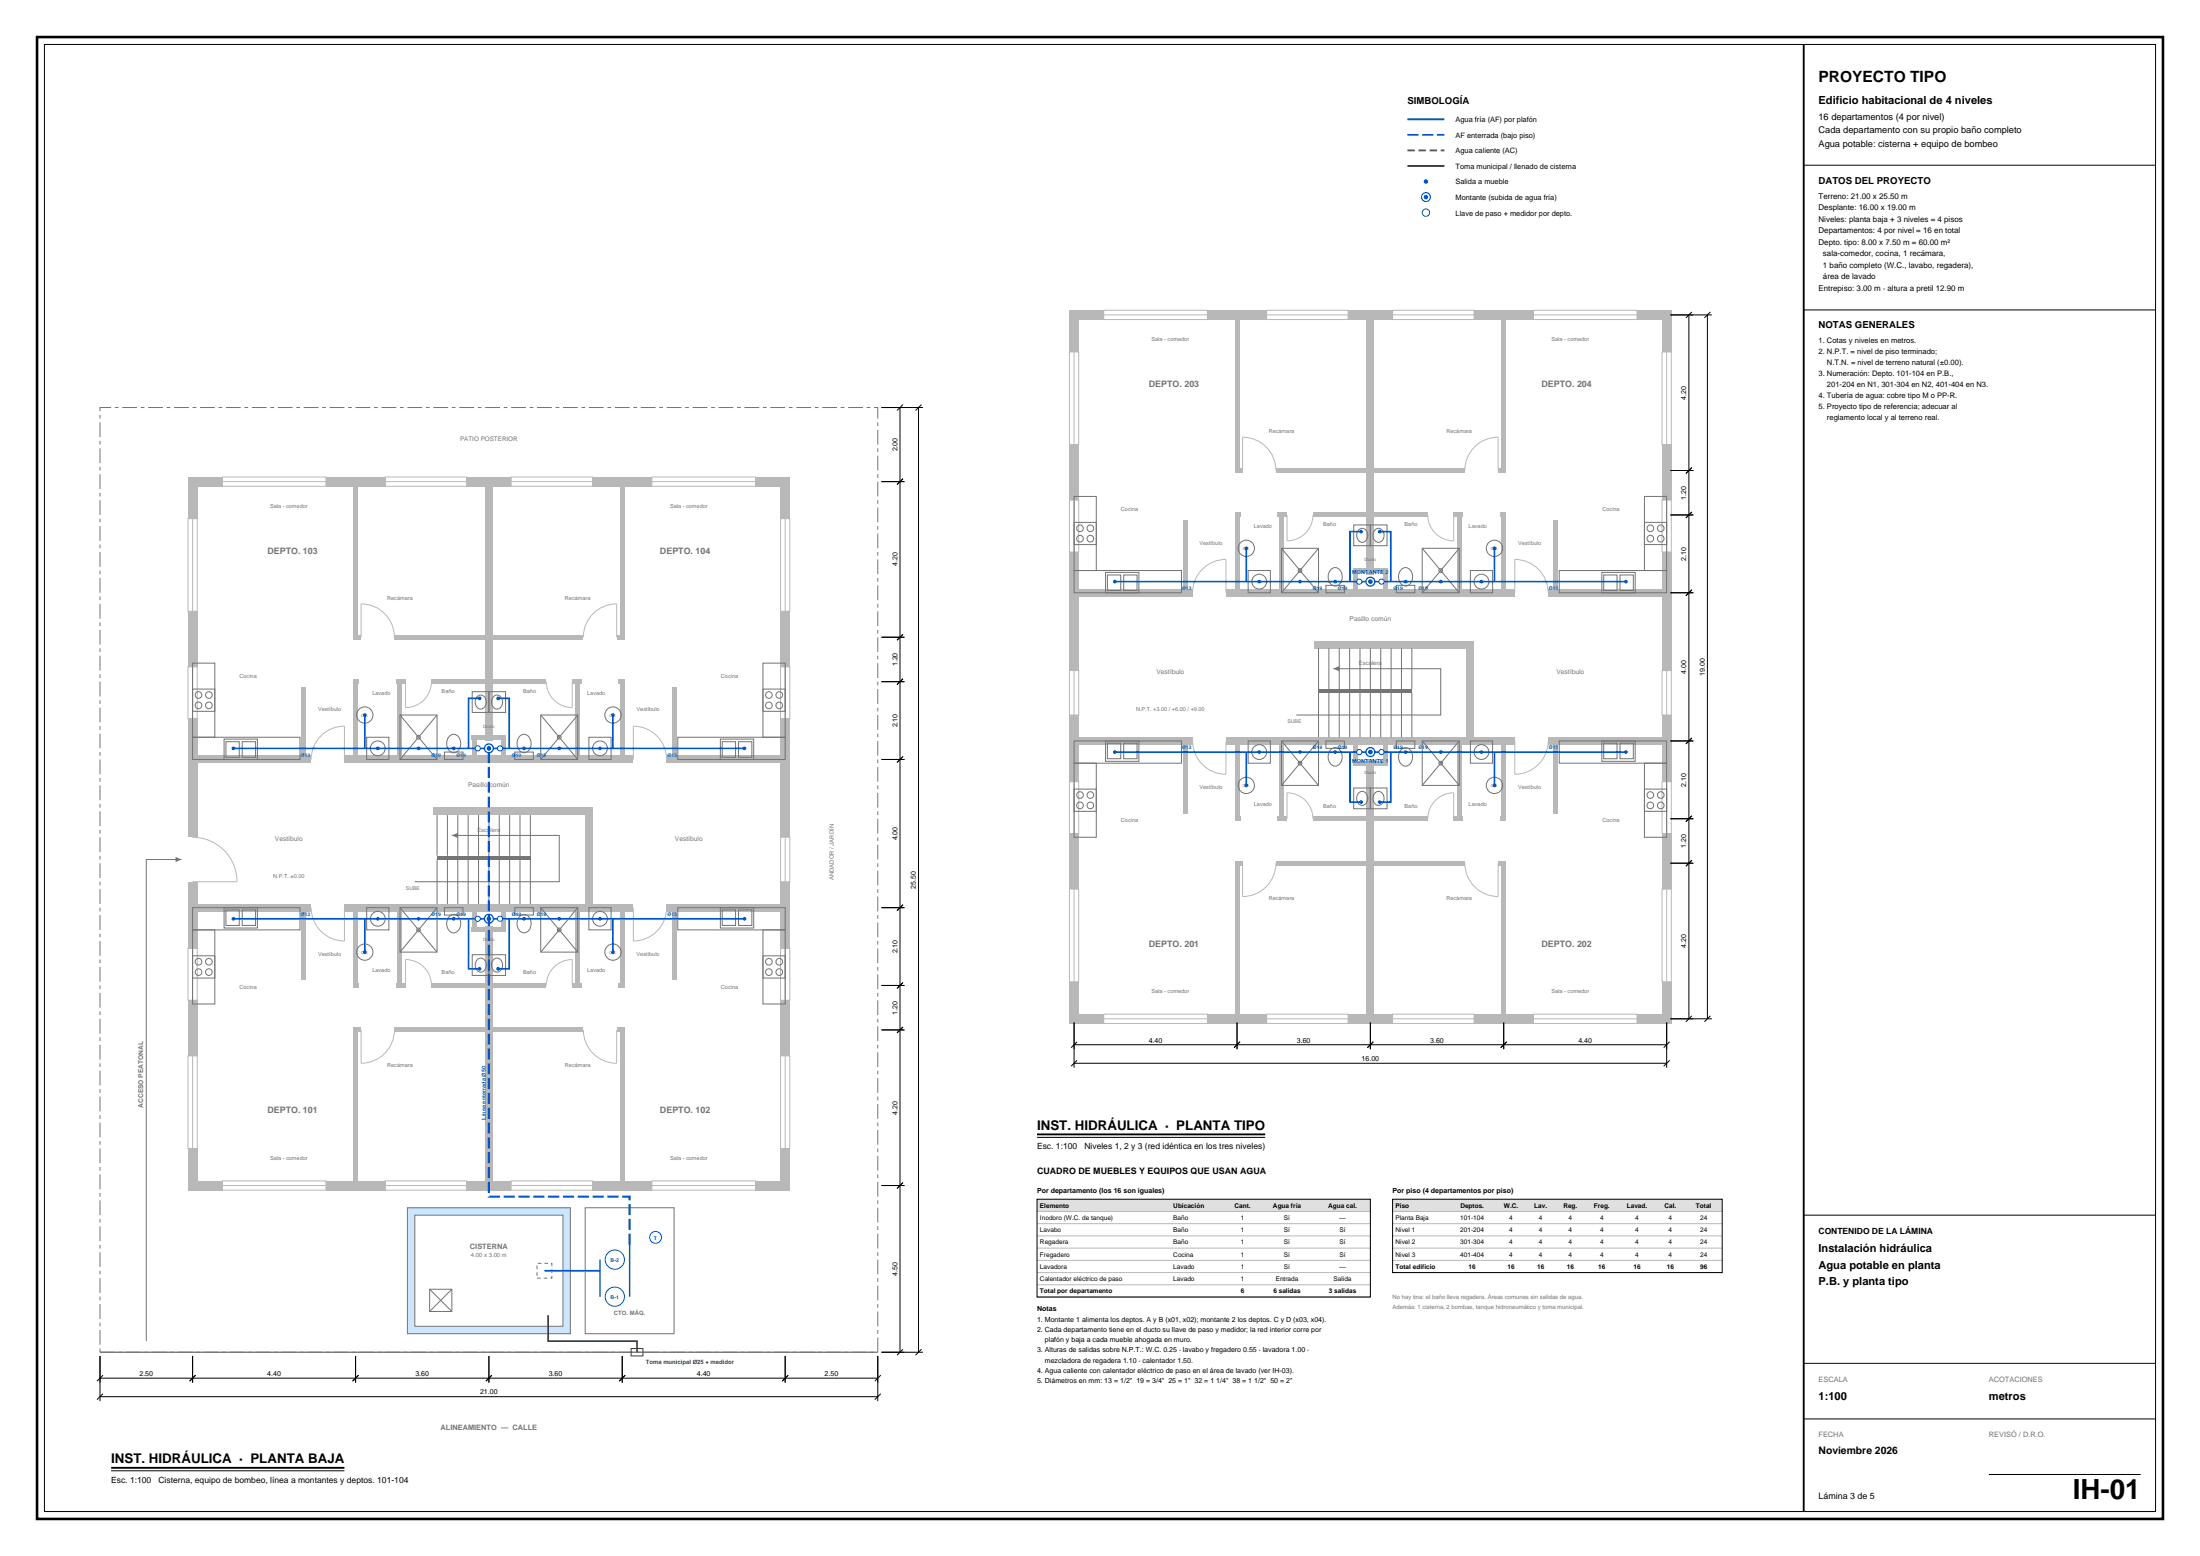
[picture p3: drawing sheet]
<svg xmlns="http://www.w3.org/2000/svg" width="594mm" height="420mm" viewBox="0 0 594 420" stroke-linecap="round" stroke-linejoin="round" font-family="sans-serif">
<path d="M10 10h574v400h-574z" fill="none" stroke="#000" stroke-width=".7" stroke-linecap="butt"/>
<path d="M12 12h570v396h-570zM487 44.6h95M487 83.7h95M487 328h95M487 368h95M487 383h95M537 398h41" fill="none" stroke="#000" stroke-width=".27"/>
<path d="M487 12v396" fill="none" stroke="#000" stroke-width=".5"/>
<path d="M27 110h210v255h-210z" fill="none" stroke="#737373" stroke-width=".27" stroke-dasharray="4 1 1 1" stroke-linecap="butt"/>
<path d="M27 365h210" fill="none" stroke="#737373" stroke-width=".35"/>
<path d="M110 326h44v34h-44z" fill-rule="evenodd" fill="#cce6ff" stroke="#737373" stroke-width=".27"/>
<path d="M112 328h40v30h-40z" fill-rule="evenodd" fill="#fff" stroke="#737373" stroke-width=".27"/>
<path d="M49 232h-9.5v130M158 326h24v34h-24zM116 348h6v6h-6zM116 348l6 6M122 348l-6 6" fill="none" stroke="#737373" stroke-width=".27"/>
<path d="M145 341h4v4h-4z" fill="none" stroke="#737373" stroke-width=".27" stroke-dasharray="1 .8" stroke-linecap="butt"/>
<path d="M47.4 231.3l1.6 .7-1.6 .7z" fill="#737373"/>
<g fill="#b8b8b8">
<path d="M50.8 318.7h9.2v2.5h-9.2z" fill-rule="evenodd"/>
<path d="M88 318.7h16v2.5h-16z" fill-rule="evenodd"/>
<path d="M126 318.7h12v2.5h-12z" fill-rule="evenodd"/>
<path d="M160 318.7h16v2.5h-16z" fill-rule="evenodd"/>
<path d="M204 318.7h9.3v2.5h-9.3z" fill-rule="evenodd"/>
</g>
<path d="M60 318.7h28v2.5h-28zM60 320h28M104 318.7h22v2.5h-22zM104 320h22M138 318.7h22v2.5h-22zM138 320h22M176 318.7h28v2.5h-28zM176 320h28" fill="none" stroke="#b8b8b8" stroke-width=".27"/>
<g fill="#b8b8b8">
<path d="M50.8 128.7h9.2v2.5h-9.2z" fill-rule="evenodd"/>
<path d="M88 128.7h16v2.5h-16z" fill-rule="evenodd"/>
<path d="M126 128.7h12v2.5h-12z" fill-rule="evenodd"/>
<path d="M160 128.7h16v2.5h-16z" fill-rule="evenodd"/>
<path d="M204 128.7h9.3v2.5h-9.3z" fill-rule="evenodd"/>
</g>
<path d="M60 128.7h28v2.5h-28zM60 130h28M104 128.7h22v2.5h-22zM104 130h22M138 128.7h22v2.5h-22zM138 130h22M176 128.7h28v2.5h-28zM176 130h28" fill="none" stroke="#b8b8b8" stroke-width=".27"/>
<g fill="#b8b8b8">
<path d="M50.8 310h2.5v11.2h-2.5z" fill-rule="evenodd"/>
<path d="M50.8 270h2.5v15h-2.5z" fill-rule="evenodd"/>
<path d="M50.8 238h2.5v18h-2.5z" fill-rule="evenodd"/>
<path d="M50.8 194h2.5v32h-2.5z" fill-rule="evenodd"/>
<path d="M50.8 165h2.5v15h-2.5z" fill-rule="evenodd"/>
<path d="M50.8 128.7h2.5v11.3h-2.5z" fill-rule="evenodd"/>
</g>
<path d="M50.8 140h2.5v25h-2.5zM52 140v25M50.8 180h2.5v14h-2.5zM52 180v14M52 226a12 12 0 0 1 12 12h-12M50.8 256h2.5v14h-2.5zM52 256v14M50.8 285h2.5v25h-2.5zM52 285v25" fill="none" stroke="#b8b8b8" stroke-width=".27"/>
<g fill="#b8b8b8">
<path d="M210.8 310h2.5v11.2h-2.5z" fill-rule="evenodd"/>
<path d="M210.8 270h2.5v15h-2.5z" fill-rule="evenodd"/>
<path d="M210.8 238h2.5v18h-2.5z" fill-rule="evenodd"/>
<path d="M210.8 194h2.5v32h-2.5z" fill-rule="evenodd"/>
<path d="M210.8 165h2.5v15h-2.5z" fill-rule="evenodd"/>
<path d="M210.8 128.7h2.5v11.3h-2.5z" fill-rule="evenodd"/>
</g>
<path d="M210.8 140h2.5v25h-2.5zM212 140v25M210.8 180h2.5v14h-2.5zM212 180v14M210.8 226h2.5v12h-2.5zM212 226v12M210.8 256h2.5v14h-2.5zM212 256v14M210.8 285h2.5v25h-2.5zM212 285v25" fill="none" stroke="#b8b8b8" stroke-width=".27"/>
<g fill="#b8b8b8">
<path d="M51 244h33v2h-33z" fill-rule="evenodd"/>
<path d="M93 244h78v2h-78z" fill-rule="evenodd"/>
<path d="M180 244h33v2h-33z" fill-rule="evenodd"/>
</g>
<path d="M84 245a9 9 0 0 0 9 9v-9M171 245v9a9 9 0 0 0 9-9" fill="none" stroke="#b8b8b8" stroke-width=".27"/>
<g fill="#b8b8b8">
<path d="M51 204h33v2h-33z" fill-rule="evenodd"/>
<path d="M93 204h78v2h-78z" fill-rule="evenodd"/>
<path d="M180 204h33v2h-33z" fill-rule="evenodd"/>
</g>
<path d="M84 205a9 9 0 0 1 9-9v9M171 205v-9a9 9 0 0 1 9 9" fill="none" stroke="#b8b8b8" stroke-width=".27"/>
<g fill="#b8b8b8">
<path d="M131 250h2v71h-2z" fill-rule="evenodd"/>
<path d="M131 129h2v71h-2z" fill-rule="evenodd"/>
<path d="M127.4 250.4h9.2v1.2h-9.2z" fill-rule="evenodd"/>
<path d="M127.4 244.4h1.2v7.2h-1.2z" fill-rule="evenodd"/>
<path d="M135.4 244.4h1.2v7.2h-1.2z" fill-rule="evenodd"/>
<path d="M127.4 198.4h9.2v1.2h-9.2z" fill-rule="evenodd"/>
<path d="M127.4 198.4h1.2v7.2h-1.2z" fill-rule="evenodd"/>
<path d="M135.4 198.4h1.2v7.2h-1.2z" fill-rule="evenodd"/>
<path d="M117 218h43v2h-43z" fill-rule="evenodd"/>
<path d="M158 218h2v28h-2z" fill-rule="evenodd"/>
<path d="M95.4 277.4h1.2v43.2h-1.2z" fill-rule="evenodd"/>
<path d="M95.4 277.4h2.1v1.2h-2.1z" fill-rule="evenodd"/>
<path d="M106.5 277.4h26.1v1.2h-26.1z" fill-rule="evenodd"/>
</g>
<path d="M97.5 278v9a9 9 0 0 0 9-9" fill="none" stroke="#b8b8b8" stroke-width=".27"/>
<g fill="#b8b8b8">
<path d="M81.4 244.4h1.2v20.2h-1.2z" fill-rule="evenodd"/>
<path d="M95.4 265.4h1.6v1.2h-1.6z" fill-rule="evenodd"/>
<path d="M107 265.4h2.5v1.2h-2.5z" fill-rule="evenodd"/>
<path d="M116.5 265.4h16.1v1.2h-16.1z" fill-rule="evenodd"/>
</g>
<path d="M109.5 266v-7a7 7 0 0 1 7 7" fill="none" stroke="#b8b8b8" stroke-width=".27"/>
<g fill="#b8b8b8">
<path d="M95.4 244.4h1.2v22.2h-1.2z" fill-rule="evenodd"/>
<path d="M107.4 244.4h1.2v22.2h-1.2z" fill-rule="evenodd"/>
</g>
<g fill="none" stroke="#737373" stroke-width=".27">
<path d="M52 245h29v6h-29zM52 251h6v20h-6zM52 258h6v6h-6zM60.5 245h9v5.5h-9zM61 245.6h3.6v4.2h-3.6zM65.4 245.6h3.6v4.2h-3.6zM99 245h6v6h-6zM108 245h10v12h-10zM108 245l10 12M118 245l-10 12M120 245h5v2h-5zM121.5 247.1a1.95 1.95 0 0 1 2.2 .2 1.95 1.95 0 0 1 .7 2 1.95 1.95 0 0 1-.7 2 1.95 1.95 0 0 1-2.2 .2 2.95 2.95 0 0 1 0-4.4z"/>
<path d="M127.5 257.7h4.5v5.6h-4.5zM128.7 259.2a1.48 1.48 0 0 1 1.9-.4 1.48 1.48 0 0 1 .7 1.7 1.54 1.54 0 0 1-1.5 1.9 1.54 1.54 0 0 1-1.5-1.9z"/>
<circle cx="53.6" cy="259.6" r=".9"/>
<circle cx="56.4" cy="259.6" r=".9"/>
<circle cx="98.5" cy="257" r="2.2"/>
<circle cx="102" cy="248" r="2"/>
<circle cx="113" cy="251" r=".5"/>
<circle cx="53.6" cy="262.4" r=".9"/>
<circle cx="56.4" cy="262.4" r=".9"/>
</g>
<g fill="#b8b8b8">
<path d="M167.4 277.4h1.2v43.2h-1.2z" fill-rule="evenodd"/>
<path d="M166.5 277.4h2.1v1.2h-2.1z" fill-rule="evenodd"/>
<path d="M131.4 277.4h26.1v1.2h-26.1z" fill-rule="evenodd"/>
</g>
<path d="M157.5 278a9 9 0 0 0 9 9v-9" fill="none" stroke="#b8b8b8" stroke-width=".27"/>
<g fill="#b8b8b8">
<path d="M181.4 244.4h1.2v20.2h-1.2z" fill-rule="evenodd"/>
<path d="M167 265.4h1.6v1.2h-1.6z" fill-rule="evenodd"/>
<path d="M154.5 265.4h2.5v1.2h-2.5z" fill-rule="evenodd"/>
<path d="M131.4 265.4h16.1v1.2h-16.1z" fill-rule="evenodd"/>
</g>
<path d="M147.5 266a7 7 0 0 1 7-7v7" fill="none" stroke="#b8b8b8" stroke-width=".27"/>
<g fill="#b8b8b8">
<path d="M167.4 244.4h1.2v22.2h-1.2z" fill-rule="evenodd"/>
<path d="M155.4 244.4h1.2v22.2h-1.2z" fill-rule="evenodd"/>
</g>
<g fill="none" stroke="#737373" stroke-width=".27">
<path d="M132 257.7h4.5v5.6h-4.5zM133.1 259.2a1.48 1.48 0 0 1 1.9-.4 1.48 1.48 0 0 1 .7 1.7 1.54 1.54 0 0 1-1.5 1.9 1.54 1.54 0 0 1-1.5-1.9zM139 245h5v2h-5zM140.5 247.1a1.95 1.95 0 0 1 2.2 .2 1.95 1.95 0 0 1 .7 2 1.95 1.95 0 0 1-.7 2 1.95 1.95 0 0 1-2.2 .2 2.95 2.95 0 0 1 0-4.4zM146 245h10v12h-10zM146 245l10 12M156 245l-10 12M159 245h6v6h-6zM183 245h29v6h-29zM194.5 245h9v5.5h-9zM195 245.6h3.6v4.2h-3.6zM199.4 245.6h3.6v4.2h-3.6z"/>
<path d="M206 258h6v6h-6zM206 251h6v20h-6z"/>
<circle cx="151" cy="251" r=".5"/>
<circle cx="162" cy="248" r="2"/>
<circle cx="165.5" cy="257" r="2.2"/>
<circle cx="207.6" cy="259.6" r=".9"/>
<circle cx="210.4" cy="259.6" r=".9"/>
<circle cx="207.6" cy="262.4" r=".9"/>
<circle cx="210.4" cy="262.4" r=".9"/>
</g>
<g fill="#b8b8b8">
<path d="M95.4 129.4h1.2v43.2h-1.2z" fill-rule="evenodd"/>
<path d="M95.4 171.4h2.1v1.2h-2.1z" fill-rule="evenodd"/>
<path d="M106.5 171.4h26.1v1.2h-26.1z" fill-rule="evenodd"/>
</g>
<path d="M97.5 172v-9a9 9 0 0 1 9 9" fill="none" stroke="#b8b8b8" stroke-width=".27"/>
<g fill="#b8b8b8">
<path d="M81.4 185.4h1.2v20.2h-1.2z" fill-rule="evenodd"/>
<path d="M95.4 183.4h1.6v1.2h-1.6z" fill-rule="evenodd"/>
<path d="M107 183.4h2.5v1.2h-2.5z" fill-rule="evenodd"/>
<path d="M116.5 183.4h16.1v1.2h-16.1z" fill-rule="evenodd"/>
</g>
<path d="M109.5 184v7a7 7 0 0 0 7-7" fill="none" stroke="#b8b8b8" stroke-width=".27"/>
<g fill="#b8b8b8">
<path d="M95.4 183.4h1.2v22.2h-1.2z" fill-rule="evenodd"/>
<path d="M107.4 183.4h1.2v22.2h-1.2z" fill-rule="evenodd"/>
</g>
<g fill="none" stroke="#737373" stroke-width=".27">
<path d="M52 179h6v20h-6zM52 199h29v6h-29zM52 186h6v6h-6zM60.5 199.5h9v5.5h-9zM99 199h6v6h-6zM108 193h10v12h-10zM108 193l10 12M118 193l-10 12M121.5 198.5a1.95 1.95 0 0 1 2.2 .2 1.95 1.95 0 0 1 .7 2 1.95 1.95 0 0 1-.7 2 1.95 1.95 0 0 1-2.2 .2 2.95 2.95 0 0 1 0-4.4zM127.5 186.7h4.5v5.6h-4.5zM128.7 188.2a1.48 1.48 0 0 1 1.9-.4 1.48 1.48 0 0 1 .7 1.7 1.54 1.54 0 0 1-1.5 1.9 1.54 1.54 0 0 1-1.5-1.9zM61 200.2h3.6v4.2h-3.6z"/>
<path d="M65.4 200.2h3.6v4.2h-3.6zM120 203h5v2h-5z"/>
<circle cx="53.6" cy="190.4" r=".9"/>
<circle cx="53.6" cy="187.6" r=".9"/>
<circle cx="56.4" cy="190.4" r=".9"/>
<circle cx="56.4" cy="187.6" r=".9"/>
<circle cx="98.5" cy="193" r="2.2"/>
<circle cx="113" cy="199" r=".5"/>
<circle cx="102" cy="202" r="2"/>
</g>
<g fill="#b8b8b8">
<path d="M167.4 129.4h1.2v43.2h-1.2z" fill-rule="evenodd"/>
<path d="M166.5 171.4h2.1v1.2h-2.1z" fill-rule="evenodd"/>
<path d="M131.4 171.4h26.1v1.2h-26.1z" fill-rule="evenodd"/>
</g>
<path d="M157.5 172a9 9 0 0 1 9-9v9" fill="none" stroke="#b8b8b8" stroke-width=".27"/>
<g fill="#b8b8b8">
<path d="M181.4 185.4h1.2v20.2h-1.2z" fill-rule="evenodd"/>
<path d="M167 183.4h1.6v1.2h-1.6z" fill-rule="evenodd"/>
<path d="M154.5 183.4h2.5v1.2h-2.5z" fill-rule="evenodd"/>
<path d="M131.4 183.4h16.1v1.2h-16.1z" fill-rule="evenodd"/>
</g>
<path d="M147.5 184a7 7 0 0 0 7 7v-7" fill="none" stroke="#b8b8b8" stroke-width=".27"/>
<g fill="#b8b8b8">
<path d="M167.4 183.4h1.2v22.2h-1.2z" fill-rule="evenodd"/>
<path d="M155.4 183.4h1.2v22.2h-1.2z" fill-rule="evenodd"/>
</g>
<g fill="none" stroke="#737373" stroke-width=".27">
<path d="M206 179h6v20h-6zM132 186.7h4.5v5.6h-4.5zM133.1 188.2a1.48 1.48 0 0 1 1.9-.4 1.48 1.48 0 0 1 .7 1.7 1.54 1.54 0 0 1-1.5 1.9 1.54 1.54 0 0 1-1.5-1.9zM140.5 198.5a1.95 1.95 0 0 1 2.2 .2 1.95 1.95 0 0 1 .7 2 1.95 1.95 0 0 1-.7 2 1.95 1.95 0 0 1-2.2 .2 2.95 2.95 0 0 1 0-4.4zM146 193h10v12h-10zM146 193l10 12M156 193l-10 12M159 199h6v6h-6zM183 199h29v6h-29zM194.5 199.5h9v5.5h-9zM206 186h6v6h-6zM118 220v11"/>
<path d="M120.8 220v11M123.6 220v11M126.4 220v11M129.2 220v11M132 220v11M134.8 220v11M137.6 220v11M139 203h5v2h-5zM140.4 220v11M143.2 220v11M195 200.2h3.6v4.2h-3.6zM199.4 200.2h3.6v4.2h-3.6z"/>
<path d="M118 232v12M120.8 232v12M123.6 232v12M126.4 232v12M129.2 232v12M132 232v12M134.8 232v12M137.6 232v12M140.4 232v12M143.2 232v12"/>
<circle cx="151" cy="199" r=".5"/>
<circle cx="165.5" cy="193" r="2.2"/>
<circle cx="207.6" cy="187.6" r=".9"/>
<circle cx="207.6" cy="190.4" r=".9"/>
<circle cx="210.4" cy="187.6" r=".9"/>
<circle cx="210.4" cy="190.4" r=".9"/>
<circle cx="162" cy="202" r="2"/>
</g>
<path d="M118 231h25.2v1h-25.2z" fill-rule="evenodd" fill="#737373"/>
<path d="M122 225.5h29v12.5h-39" fill="none" stroke="#737373" stroke-width=".27"/>
<path d="M122 225.5l1.6-.7v1.4z" fill="#737373"/>
<path d="M63 248h63.5M98.5 248v9M126.5 248v13.5h3M126.5 248h5.5" fill="none" stroke="#0054cc" stroke-width=".45"/>
<g fill="#0054cc">
<circle cx="122.5" cy="248" r=".5"/>
<circle cx="113" cy="248" r=".5"/>
<circle cx="102" cy="248" r=".5"/>
<circle cx="63" cy="248" r=".5"/>
<circle cx="129.5" cy="261.5" r=".5"/>
<circle cx="98.5" cy="257" r=".5"/>
</g>
<circle cx="129" cy="248" r=".7" fill="#fff" stroke="#0054cc" stroke-width=".27"/>
<path d="M132 248h5.5M137.5 248h63.5M137.5 248v13.5h-3M165.5 248v9" fill="none" stroke="#0054cc" stroke-width=".45"/>
<g fill="#0054cc">
<circle cx="141.5" cy="248" r=".5"/>
<circle cx="151" cy="248" r=".5"/>
<circle cx="162" cy="248" r=".5"/>
<circle cx="201" cy="248" r=".5"/>
<circle cx="134.5" cy="261.5" r=".5"/>
<circle cx="165.5" cy="257" r=".5"/>
</g>
<circle cx="135" cy="248" r=".7" fill="#fff" stroke="#0054cc" stroke-width=".27"/>
<path d="M98.5 193v9M129.5 188.5h-3v13.5M63 202h63.5M126.5 202h5.5" fill="none" stroke="#0054cc" stroke-width=".45"/>
<g fill="#0054cc">
<circle cx="122.5" cy="202" r=".5"/>
<circle cx="113" cy="202" r=".5"/>
<circle cx="102" cy="202" r=".5"/>
<circle cx="63" cy="202" r=".5"/>
<circle cx="129.5" cy="188.5" r=".5"/>
<circle cx="98.5" cy="193" r=".5"/>
</g>
<circle cx="129" cy="202" r=".7" fill="#fff" stroke="#0054cc" stroke-width=".27"/>
<path d="M134.5 188.5h3v13.5M165.5 193v9M132 202h5.5M137.5 202h63.5" fill="none" stroke="#0054cc" stroke-width=".45"/>
<g fill="#0054cc">
<circle cx="141.5" cy="202" r=".5"/>
<circle cx="151" cy="202" r=".5"/>
<circle cx="162" cy="202" r=".5"/>
<circle cx="201" cy="202" r=".5"/>
<circle cx="134.5" cy="188.5" r=".5"/>
<circle cx="165.5" cy="193" r=".5"/>
</g>
<circle cx="135" cy="202" r=".7" fill="#fff" stroke="#0054cc" stroke-width=".27"/>
<circle cx="132" cy="248" r="1.2" fill="#fff" stroke="#0054cc" stroke-width=".35"/>
<circle cx="132" cy="248" r=".45" fill="#0054cc" stroke="#0054cc" stroke-width=".35"/>
<circle cx="132" cy="202" r="1.2" fill="#fff" stroke="#0054cc" stroke-width=".35"/>
<circle cx="132" cy="202" r=".45" fill="#0054cc" stroke="#0054cc" stroke-width=".35"/>
<path d="M170 336v-13h-38v-121" fill="none" stroke="#0054cc" stroke-width=".6" stroke-dasharray="3 1" stroke-linecap="butt"/>
<path d="M147 343h15" fill="none" stroke="#0054cc" stroke-width=".45"/>
<g fill="none" stroke="#0054cc" stroke-width=".27">
<circle cx="166" cy="340" r="2.6"/>
<circle cx="177" cy="334" r="1.6"/>
<circle cx="166" cy="350" r="2.6"/>
</g>
<path d="M162 340v10M170 336v14" fill="none" stroke="#0054cc" stroke-width=".4"/>
<path d="M148 355v7h24v3" fill="none" stroke="#008033" stroke-width=".45"/>
<path d="M170.4 364h3.2v2h-3.2z" fill="none" stroke="#008033" stroke-width=".27"/>
<g fill="none" stroke="#000" stroke-width=".27">
<path d="M238 110h11.2M243 110v255M243.8 109.2l-1.6 1.6M248 110v255M248.8 109.2l-1.6 1.6M238 130h6.2M243.8 129.2l-1.6 1.6M238 172h6.2M243.8 171.2l-1.6 1.6M238 184h6.2M243.8 183.2l-1.6 1.6M238 205h6.2"/>
<path d="M243.8 204.2l-1.6 1.6M238 245h6.2M243.8 244.2l-1.6 1.6M238 278h6.2M238 266h6.2M243.8 277.2l-1.6 1.6M243.8 265.2l-1.6 1.6M238 320h6.2M243.8 319.2l-1.6 1.6M27 372h210M27 366v12.2M27 377h210"/>
<path d="M27.8 371.2l-1.6 1.6M27.8 376.2l-1.6 1.6M52 366v7.2M52.8 371.2l-1.6 1.6M96 366v7.2M96.8 371.2l-1.6 1.6M132 366v7.2M132.8 371.2l-1.6 1.6M168 366v7.2M168.8 371.2l-1.6 1.6M212 366v7.2M212.8 371.2l-1.6 1.6"/>
<path d="M237 366v12.2M237.8 371.2l-1.6 1.6M237.8 376.2l-1.6 1.6M238 365h11.2M243.8 364.2l-1.6 1.6M248.8 364.2l-1.6 1.6M30 397h63"/>
</g>
<path d="M30 396.2h63" fill="none" stroke="#000" stroke-width=".5"/>
<g fill="#b8b8b8">
<path d="M288.8 273.7h9.2v2.5h-9.2z" fill-rule="evenodd"/>
<path d="M326 273.7h16v2.5h-16z" fill-rule="evenodd"/>
<path d="M364 273.7h12v2.5h-12z" fill-rule="evenodd"/>
<path d="M398 273.7h16v2.5h-16z" fill-rule="evenodd"/>
<path d="M442 273.7h9.3v2.5h-9.3z" fill-rule="evenodd"/>
</g>
<path d="M298 273.7h28v2.5h-28zM298 275h28M342 273.7h22v2.5h-22zM342 275h22M376 273.7h22v2.5h-22zM376 275h22M414 273.7h28v2.5h-28zM414 275h28" fill="none" stroke="#b8b8b8" stroke-width=".27"/>
<g fill="#b8b8b8">
<path d="M288.8 83.7h9.2v2.5h-9.2z" fill-rule="evenodd"/>
<path d="M326 83.7h16v2.5h-16z" fill-rule="evenodd"/>
<path d="M364 83.7h12v2.5h-12z" fill-rule="evenodd"/>
<path d="M398 83.7h16v2.5h-16z" fill-rule="evenodd"/>
<path d="M442 83.7h9.3v2.5h-9.3z" fill-rule="evenodd"/>
</g>
<path d="M298 83.7h28v2.5h-28zM298 85h28M342 83.7h22v2.5h-22zM342 85h22M376 83.7h22v2.5h-22zM376 85h22M414 83.7h28v2.5h-28zM414 85h28" fill="none" stroke="#b8b8b8" stroke-width=".27"/>
<g fill="#b8b8b8">
<path d="M288.8 265h2.5v11.2h-2.5z" fill-rule="evenodd"/>
<path d="M288.8 225h2.5v15h-2.5z" fill-rule="evenodd"/>
<path d="M288.8 193h2.5v18h-2.5z" fill-rule="evenodd"/>
<path d="M288.8 149h2.5v32h-2.5z" fill-rule="evenodd"/>
<path d="M288.8 120h2.5v15h-2.5z" fill-rule="evenodd"/>
<path d="M288.8 83.7h2.5v11.3h-2.5z" fill-rule="evenodd"/>
</g>
<path d="M288.8 95h2.5v25h-2.5zM290 95v25M288.8 135h2.5v14h-2.5zM290 135v14M288.8 181h2.5v12h-2.5zM290 181v12M288.8 211h2.5v14h-2.5zM290 211v14M288.8 240h2.5v25h-2.5zM290 240v25" fill="none" stroke="#b8b8b8" stroke-width=".27"/>
<g fill="#b8b8b8">
<path d="M448.8 265h2.5v11.2h-2.5z" fill-rule="evenodd"/>
<path d="M448.8 225h2.5v15h-2.5z" fill-rule="evenodd"/>
<path d="M448.8 193h2.5v18h-2.5z" fill-rule="evenodd"/>
<path d="M448.8 149h2.5v32h-2.5z" fill-rule="evenodd"/>
<path d="M448.8 120h2.5v15h-2.5z" fill-rule="evenodd"/>
<path d="M448.8 83.7h2.5v11.3h-2.5z" fill-rule="evenodd"/>
</g>
<path d="M448.8 95h2.5v25h-2.5zM450 95v25M448.8 135h2.5v14h-2.5zM450 135v14M448.8 181h2.5v12h-2.5zM450 181v12M448.8 211h2.5v14h-2.5zM450 211v14M448.8 240h2.5v25h-2.5zM450 240v25" fill="none" stroke="#b8b8b8" stroke-width=".27"/>
<g fill="#b8b8b8">
<path d="M289 199h33v2h-33z" fill-rule="evenodd"/>
<path d="M331 199h78v2h-78z" fill-rule="evenodd"/>
<path d="M418 199h33v2h-33z" fill-rule="evenodd"/>
</g>
<path d="M322 200a9 9 0 0 0 9 9v-9M409 200v9a9 9 0 0 0 9-9" fill="none" stroke="#b8b8b8" stroke-width=".27"/>
<g fill="#b8b8b8">
<path d="M289 159h33v2h-33z" fill-rule="evenodd"/>
<path d="M331 159h78v2h-78z" fill-rule="evenodd"/>
<path d="M418 159h33v2h-33z" fill-rule="evenodd"/>
</g>
<path d="M322 160a9 9 0 0 1 9-9v9M409 160v-9a9 9 0 0 1 9 9" fill="none" stroke="#b8b8b8" stroke-width=".27"/>
<g fill="#b8b8b8">
<path d="M369 205h2v71h-2z" fill-rule="evenodd"/>
<path d="M369 84h2v71h-2z" fill-rule="evenodd"/>
<path d="M365.4 205.4h9.2v1.2h-9.2z" fill-rule="evenodd"/>
<path d="M365.4 199.4h1.2v7.2h-1.2z" fill-rule="evenodd"/>
<path d="M373.4 199.4h1.2v7.2h-1.2z" fill-rule="evenodd"/>
<path d="M365.4 153.4h9.2v1.2h-9.2z" fill-rule="evenodd"/>
<path d="M365.4 153.4h1.2v7.2h-1.2z" fill-rule="evenodd"/>
<path d="M373.4 153.4h1.2v7.2h-1.2z" fill-rule="evenodd"/>
<path d="M355 173h43v2h-43z" fill-rule="evenodd"/>
<path d="M396 173h2v28h-2z" fill-rule="evenodd"/>
<path d="M333.4 232.4h1.2v43.2h-1.2z" fill-rule="evenodd"/>
<path d="M333.4 232.4h2.1v1.2h-2.1z" fill-rule="evenodd"/>
<path d="M344.5 232.4h26.1v1.2h-26.1z" fill-rule="evenodd"/>
</g>
<path d="M335.5 233v9a9 9 0 0 0 9-9" fill="none" stroke="#b8b8b8" stroke-width=".27"/>
<g fill="#b8b8b8">
<path d="M319.4 199.4h1.2v20.2h-1.2z" fill-rule="evenodd"/>
<path d="M333.4 220.4h1.6v1.2h-1.6z" fill-rule="evenodd"/>
<path d="M345 220.4h2.5v1.2h-2.5z" fill-rule="evenodd"/>
<path d="M354.5 220.4h16.1v1.2h-16.1z" fill-rule="evenodd"/>
</g>
<path d="M347.5 221v-7a7 7 0 0 1 7 7" fill="none" stroke="#b8b8b8" stroke-width=".27"/>
<g fill="#b8b8b8">
<path d="M333.4 199.4h1.2v22.2h-1.2z" fill-rule="evenodd"/>
<path d="M345.4 199.4h1.2v22.2h-1.2z" fill-rule="evenodd"/>
</g>
<g fill="none" stroke="#737373" stroke-width=".27">
<path d="M290 200h29v6h-29zM298.5 200h9v5.5h-9zM337 200h6v6h-6zM346 200h10v12h-10zM346 200l10 12M356 200l-10 12M358 200h5v2h-5zM290 206h6v20h-6zM290 213h6v6h-6zM299 200.6h3.6v4.2h-3.6zM303.4 200.6h3.6v4.2h-3.6zM359.5 202.1a1.95 1.95 0 0 1 2.2 .2 1.95 1.95 0 0 1 .7 2 1.95 1.95 0 0 1-.7 2 1.95 1.95 0 0 1-2.2 .2 2.95 2.95 0 0 1 0-4.4z"/>
<path d="M365.5 212.7h4.5v5.6h-4.5zM366.7 214.2a1.48 1.48 0 0 1 1.9-.4 1.48 1.48 0 0 1 .7 1.7 1.54 1.54 0 0 1-1.5 1.9 1.54 1.54 0 0 1-1.5-1.9z"/>
<circle cx="291.6" cy="214.6" r=".9"/>
<circle cx="291.6" cy="217.4" r=".9"/>
<circle cx="294.4" cy="214.6" r=".9"/>
<circle cx="294.4" cy="217.4" r=".9"/>
<circle cx="336.5" cy="212" r="2.2"/>
<circle cx="340" cy="203" r="2"/>
<circle cx="351" cy="206" r=".5"/>
</g>
<g fill="#b8b8b8">
<path d="M405.4 232.4h1.2v43.2h-1.2z" fill-rule="evenodd"/>
<path d="M404.5 232.4h2.1v1.2h-2.1z" fill-rule="evenodd"/>
<path d="M369.4 232.4h26.1v1.2h-26.1z" fill-rule="evenodd"/>
</g>
<path d="M395.5 233a9 9 0 0 0 9 9v-9" fill="none" stroke="#b8b8b8" stroke-width=".27"/>
<g fill="#b8b8b8">
<path d="M419.4 199.4h1.2v20.2h-1.2z" fill-rule="evenodd"/>
<path d="M405 220.4h1.6v1.2h-1.6z" fill-rule="evenodd"/>
<path d="M392.5 220.4h2.5v1.2h-2.5z" fill-rule="evenodd"/>
<path d="M369.4 220.4h16.1v1.2h-16.1z" fill-rule="evenodd"/>
</g>
<path d="M385.5 221a7 7 0 0 1 7-7v7" fill="none" stroke="#b8b8b8" stroke-width=".27"/>
<g fill="#b8b8b8">
<path d="M405.4 199.4h1.2v22.2h-1.2z" fill-rule="evenodd"/>
<path d="M393.4 199.4h1.2v22.2h-1.2z" fill-rule="evenodd"/>
</g>
<g fill="none" stroke="#737373" stroke-width=".27">
<path d="M377 200h5v2h-5zM384 200h10v12h-10zM384 200l10 12M394 200l-10 12M397 200h6v6h-6zM421 200h29v6h-29zM432.5 200h9v5.5h-9zM370 212.7h4.5v5.6h-4.5zM371.1 214.2a1.48 1.48 0 0 1 1.9-.4 1.48 1.48 0 0 1 .7 1.7 1.54 1.54 0 0 1-1.5 1.9 1.54 1.54 0 0 1-1.5-1.9zM378.5 202.1a1.95 1.95 0 0 1 2.2 .2 1.95 1.95 0 0 1 .7 2 1.95 1.95 0 0 1-.7 2 1.95 1.95 0 0 1-2.2 .2 2.95 2.95 0 0 1 0-4.4zM433 200.6h3.6v4.2h-3.6zM437.4 200.6h3.6v4.2h-3.6z"/>
<path d="M444 213h6v6h-6zM444 206h6v20h-6z"/>
<circle cx="389" cy="206" r=".5"/>
<circle cx="400" cy="203" r="2"/>
<circle cx="403.5" cy="212" r="2.2"/>
<circle cx="445.6" cy="217.4" r=".9"/>
<circle cx="445.6" cy="214.6" r=".9"/>
<circle cx="448.4" cy="217.4" r=".9"/>
<circle cx="448.4" cy="214.6" r=".9"/>
</g>
<g fill="#b8b8b8">
<path d="M333.4 84.4h1.2v43.2h-1.2z" fill-rule="evenodd"/>
<path d="M333.4 126.4h2.1v1.2h-2.1z" fill-rule="evenodd"/>
<path d="M344.5 126.4h26.1v1.2h-26.1z" fill-rule="evenodd"/>
</g>
<path d="M335.5 127v-9a9 9 0 0 1 9 9" fill="none" stroke="#b8b8b8" stroke-width=".27"/>
<g fill="#b8b8b8">
<path d="M319.4 140.4h1.2v20.2h-1.2z" fill-rule="evenodd"/>
<path d="M333.4 138.4h1.6v1.2h-1.6z" fill-rule="evenodd"/>
<path d="M345 138.4h2.5v1.2h-2.5z" fill-rule="evenodd"/>
<path d="M354.5 138.4h16.1v1.2h-16.1z" fill-rule="evenodd"/>
</g>
<path d="M347.5 139v7a7 7 0 0 0 7-7" fill="none" stroke="#b8b8b8" stroke-width=".27"/>
<g fill="#b8b8b8">
<path d="M333.4 138.4h1.2v22.2h-1.2z" fill-rule="evenodd"/>
<path d="M345.4 138.4h1.2v22.2h-1.2z" fill-rule="evenodd"/>
</g>
<g fill="none" stroke="#737373" stroke-width=".27">
<path d="M290 134h6v20h-6zM290 154h29v6h-29zM290 141h6v6h-6zM298.5 154.5h9v5.5h-9zM299 155.2h3.6v4.2h-3.6zM303.4 155.2h3.6v4.2h-3.6zM337 154h6v6h-6zM346 148h10v12h-10zM346 148l10 12M356 148l-10 12M358 158h5v2h-5zM359.5 153.5a1.95 1.95 0 0 1 2.2 .2 1.95 1.95 0 0 1 .7 2 1.95 1.95 0 0 1-.7 2 1.95 1.95 0 0 1-2.2 .2 2.95 2.95 0 0 1 0-4.4z"/>
<path d="M365.5 141.7h4.5v5.6h-4.5zM366.7 143.2a1.48 1.48 0 0 1 1.9-.4 1.48 1.48 0 0 1 .7 1.7 1.54 1.54 0 0 1-1.5 1.9 1.54 1.54 0 0 1-1.5-1.9z"/>
<circle cx="291.6" cy="145.4" r=".9"/>
<circle cx="291.6" cy="142.6" r=".9"/>
<circle cx="294.4" cy="145.4" r=".9"/>
<circle cx="294.4" cy="142.6" r=".9"/>
<circle cx="336.5" cy="148" r="2.2"/>
<circle cx="340" cy="157" r="2"/>
<circle cx="351" cy="154" r=".5"/>
</g>
<g fill="#b8b8b8">
<path d="M405.4 84.4h1.2v43.2h-1.2z" fill-rule="evenodd"/>
<path d="M404.5 126.4h2.1v1.2h-2.1z" fill-rule="evenodd"/>
<path d="M369.4 126.4h26.1v1.2h-26.1z" fill-rule="evenodd"/>
</g>
<path d="M395.5 127a9 9 0 0 1 9-9v9" fill="none" stroke="#b8b8b8" stroke-width=".27"/>
<g fill="#b8b8b8">
<path d="M419.4 140.4h1.2v20.2h-1.2z" fill-rule="evenodd"/>
<path d="M405 138.4h1.6v1.2h-1.6z" fill-rule="evenodd"/>
<path d="M392.5 138.4h2.5v1.2h-2.5z" fill-rule="evenodd"/>
<path d="M369.4 138.4h16.1v1.2h-16.1z" fill-rule="evenodd"/>
</g>
<path d="M385.5 139a7 7 0 0 0 7 7v-7" fill="none" stroke="#b8b8b8" stroke-width=".27"/>
<g fill="#b8b8b8">
<path d="M405.4 138.4h1.2v22.2h-1.2z" fill-rule="evenodd"/>
<path d="M393.4 138.4h1.2v22.2h-1.2z" fill-rule="evenodd"/>
</g>
<g fill="none" stroke="#737373" stroke-width=".27">
<path d="M444 134h6v20h-6zM370 141.7h4.5v5.6h-4.5zM371.1 143.2a1.48 1.48 0 0 1 1.9-.4 1.48 1.48 0 0 1 .7 1.7 1.54 1.54 0 0 1-1.5 1.9 1.54 1.54 0 0 1-1.5-1.9zM377 158h5v2h-5zM378.5 153.5a1.95 1.95 0 0 1 2.2 .2 1.95 1.95 0 0 1 .7 2 1.95 1.95 0 0 1-.7 2 1.95 1.95 0 0 1-2.2 .2 2.95 2.95 0 0 1 0-4.4zM384 148h10v12h-10zM384 148l10 12M394 148l-10 12M397 154h6v6h-6zM421 154h29v6h-29zM432.5 154.5h9v5.5h-9zM433 155.2h3.6v4.2h-3.6z"/>
<path d="M437.4 155.2h3.6v4.2h-3.6zM444 141h6v6h-6zM356 175v11M358.8 175v11M361.6 175v11M364.4 175v11M367.2 175v11M370 175v11M372.8 175v11M375.6 175v11M378.4 175v11M381.2 175v11"/>
<path d="M356 187v12M358.8 187v12M361.6 187v12M364.4 187v12M367.2 187v12M370 187v12M372.8 187v12M375.6 187v12M378.4 187v12M381.2 187v12"/>
<circle cx="389" cy="154" r=".5"/>
<circle cx="400" cy="157" r="2"/>
<circle cx="403.5" cy="148" r="2.2"/>
<circle cx="445.6" cy="142.6" r=".9"/>
<circle cx="445.6" cy="145.4" r=".9"/>
<circle cx="448.4" cy="142.6" r=".9"/>
<circle cx="448.4" cy="145.4" r=".9"/>
</g>
<path d="M356 186h25.2v1h-25.2z" fill-rule="evenodd" fill="#737373"/>
<path d="M360 180.5h29v12.5h-39" fill="none" stroke="#737373" stroke-width=".27"/>
<path d="M360 180.5l1.6-.7v1.4z" fill="#737373"/>
<path d="M301 203h63.5M336.5 203v9M364.5 203v13.5h3M364.5 203h5.5" fill="none" stroke="#0054cc" stroke-width=".45"/>
<g fill="#0054cc">
<circle cx="360.5" cy="203" r=".5"/>
<circle cx="351" cy="203" r=".5"/>
<circle cx="340" cy="203" r=".5"/>
<circle cx="301" cy="203" r=".5"/>
<circle cx="367.5" cy="216.5" r=".5"/>
<circle cx="336.5" cy="212" r=".5"/>
</g>
<circle cx="367" cy="203" r=".7" fill="#fff" stroke="#0054cc" stroke-width=".27"/>
<path d="M370 203h5.5M375.5 203h63.5M375.5 203v13.5h-3M403.5 203v9" fill="none" stroke="#0054cc" stroke-width=".45"/>
<g fill="#0054cc">
<circle cx="379.5" cy="203" r=".5"/>
<circle cx="389" cy="203" r=".5"/>
<circle cx="400" cy="203" r=".5"/>
<circle cx="439" cy="203" r=".5"/>
<circle cx="372.5" cy="216.5" r=".5"/>
<circle cx="403.5" cy="212" r=".5"/>
</g>
<circle cx="373" cy="203" r=".7" fill="#fff" stroke="#0054cc" stroke-width=".27"/>
<path d="M301 157h63.5M336.5 148v9M364.5 157h5.5M367.5 143.5h-3v13.5" fill="none" stroke="#0054cc" stroke-width=".45"/>
<g fill="#0054cc">
<circle cx="360.5" cy="157" r=".5"/>
<circle cx="351" cy="157" r=".5"/>
<circle cx="340" cy="157" r=".5"/>
<circle cx="301" cy="157" r=".5"/>
<circle cx="367.5" cy="143.5" r=".5"/>
<circle cx="336.5" cy="148" r=".5"/>
</g>
<circle cx="367" cy="157" r=".7" fill="#fff" stroke="#0054cc" stroke-width=".27"/>
<path d="M370 157h5.5M372.5 143.5h3v13.5M375.5 157h63.5M403.5 148v9" fill="none" stroke="#0054cc" stroke-width=".45"/>
<g fill="#0054cc">
<circle cx="379.5" cy="157" r=".5"/>
<circle cx="389" cy="157" r=".5"/>
<circle cx="400" cy="157" r=".5"/>
<circle cx="439" cy="157" r=".5"/>
<circle cx="372.5" cy="143.5" r=".5"/>
<circle cx="403.5" cy="148" r=".5"/>
</g>
<circle cx="373" cy="157" r=".7" fill="#fff" stroke="#0054cc" stroke-width=".27"/>
<circle cx="370" cy="203" r="1.2" fill="#fff" stroke="#0054cc" stroke-width=".35"/>
<circle cx="370" cy="203" r=".45" fill="#0054cc" stroke="#0054cc" stroke-width=".35"/>
<circle cx="370" cy="157" r="1.2" fill="#fff" stroke="#0054cc" stroke-width=".35"/>
<circle cx="370" cy="157" r=".45" fill="#0054cc" stroke="#0054cc" stroke-width=".35"/>
<g fill="none" stroke="#000" stroke-width=".27">
<path d="M451 85h11.2M456 85v190M456.8 84.2l-1.6 1.6M461 85v190M461.8 84.2l-1.6 1.6M451 139h6.2M451 127h6.2M456.8 138.2l-1.6 1.6M456.8 126.2l-1.6 1.6M451 160h6.2M456.8 159.2l-1.6 1.6M451 200h6.2"/>
<path d="M456.8 199.2l-1.6 1.6M451 233h6.2M451 221h6.2M456.8 232.2l-1.6 1.6M456.8 220.2l-1.6 1.6M290 276v12.2M334 276v7.2M370 276v7.2M406 276v7.2M450 276v12.2M451 275h11.2M456.8 274.2l-1.6 1.6"/>
<path d="M461.8 274.2l-1.6 1.6M290 282h160M290 287h160M290.8 281.2l-1.6 1.6M290.8 286.2l-1.6 1.6M334.8 281.2l-1.6 1.6M370.8 281.2l-1.6 1.6M406.8 281.2l-1.6 1.6M450.8 281.2l-1.6 1.6M450.8 286.2l-1.6 1.6M280 307h61.6"/>
</g>
<path d="M280 306.2h61.6" fill="none" stroke="#000" stroke-width=".5"/>
<path d="M380 32.2h10" fill="none" stroke="#0054cc" stroke-width=".5"/>
<path d="M380 36.4h10" fill="none" stroke="#0054cc" stroke-width=".5" stroke-dasharray="3 1" stroke-linecap="butt"/>
<path d="M380 40.6h10" fill="none" stroke="#d91a1a" stroke-width=".5" stroke-dasharray="2 1" stroke-linecap="butt"/>
<path d="M380 44.8h10" fill="none" stroke="#008033" stroke-width=".5"/>
<circle cx="385" cy="49" r=".6" fill="#0054cc"/>
<circle cx="385" cy="53.2" r="1.2" fill="none" stroke="#0054cc" stroke-width=".3"/>
<circle cx="385" cy="53.2" r=".45" fill="#0054cc" stroke="#0054cc" stroke-width=".3"/>
<circle cx="385" cy="57.4" r="1" fill="#fff" stroke="#0054cc" stroke-width=".27"/>
<path d="M280 323.7h90v3.3h-90z" fill-rule="evenodd" fill="#e0e0e0"/>
<path d="M280 327h90M280 330.3h90M280 333.6h90M280 336.9h90M280 340.2h90M280 343.5h90M280 346.8h90M280 350.1h90" fill="none" stroke="#b8b8b8" stroke-width=".27"/>
<path d="M280 323.7h90v26.4h-90z" fill="none" stroke="#000" stroke-width=".27"/>
<path d="M376 323.7h89v3.3h-89z" fill-rule="evenodd" fill="#e0e0e0"/>
<path d="M376 327h89M376 330.3h89M376 333.6h89M376 336.9h89M376 340.2h89M376 343.5h89" fill="none" stroke="#b8b8b8" stroke-width=".27"/>
<path d="M376 323.7h89v19.8h-89z" fill="none" stroke="#000" stroke-width=".27"/>
<text font-size="7.5" x="559.7" y="404.5">IH-01</text>
<text font-size="4.2" x="491" y="22">PROYECTO TIPO</text>
<g font-size="3.6">
<text x="280" y="305">INST. HIDRÁULICA · PLANTA TIPO</text>
<text x="30" y="395">INST. HIDRÁULICA · PLANTA BAJA</text>
</g>
<g font-size="3">
<text x="491" y="28">Edificio habitacional de 4 niveles</text>
<text x="491" y="338">Instalación hidráulica</text>
<text x="491" y="342.4">Agua potable en planta</text>
<text x="491" y="346.8">P.B. y planta tipo</text>
<text x="491" y="378">1:100</text>
<text x="537" y="378">metros</text>
</g>
<text font-size="2.8" x="491" y="392.5">Noviembre 2026</text>
<g font-size="2.6">
<text x="380" y="28">SIMBOLOGÍA</text>
<text x="491" y="49.6">DATOS DEL PROYECTO</text>
<text x="491" y="88.7">NOTAS GENERALES</text>
</g>
<g font-size="2.5">
<text x="491" y="32.4">16 departamentos (4 por nivel)</text>
<text x="491" y="36">Cada departamento con su propio baño completo</text>
<text x="491" y="39.6">Agua potable: cisterna + equipo de bombeo</text>
</g>
<g font-size="2.4" fill="#737373">
<text x="310.2" y="104.5">DEPTO. 203</text>
<text x="416.2" y="104.5">DEPTO. 204</text>
<text x="72.2" y="149.5">DEPTO. 103</text>
<text x="178.2" y="149.5">DEPTO. 104</text>
<text x="310.2" y="255.5">DEPTO. 201</text>
<text x="416.2" y="255.5">DEPTO. 202</text>
<text x="72.2" y="300.5">DEPTO. 101</text>
<text x="178.2" y="300.5">DEPTO. 102</text>
</g>
<g font-size="2.4">
<text x="280" y="317">CUADRO DE MUEBLES Y EQUIPOS QUE USAN AGUA</text>
<text x="491" y="404.5">Lámina 3 de 5</text>
</g>
<g font-size="2.3">
<text x="280" y="310.2">Esc. 1:100</text>
<text x="292.8" y="310.2">Niveles 1, 2 y 3 (red idéntica en los tres niveles)</text>
<text x="491" y="333">CONTENIDO DE LA LÁMINA</text>
<text x="30" y="400.2">Esc. 1:100</text>
<text x="42.8" y="400.2">Cisterna, equipo de bombeo, línea a montantes y deptos. 101-104</text>
</g>
<g font-size="2.2">
<text x="491" y="53.6">Terreno: 21.00 x 25.50 m</text>
<text x="491" y="56.7">Desplante: 16.00 x 19.00 m</text>
<text x="491" y="59.8">Niveles: planta baja + 3 niveles = 4 pisos</text>
<text x="491" y="63">Departamentos: 4 por nivel = 16 en total</text>
<text x="491" y="66.1">Depto. tipo: 8.00 x 7.50 m = 60.00 m²</text>
<text x="492.2" y="69.2">sala-comedor, cocina, 1 recámara,</text>
<text x="492.2" y="72.3">1 baño completo (W.C., lavabo, regadera),</text>
<text x="492.2" y="75.4">área de lavado</text>
<text x="491" y="78.5">Entrepiso: 3.00 m · altura a pretil 12.90 m</text>
</g>
<g font-size="2.1">
<text x="491" y="92.7">1. Cotas y niveles en metros.</text>
<text x="491" y="95.6">2. N.P.T. = nivel de piso terminado;</text>
<text x="491" y="101.6">3. Numeración: Depto. 101-104 en P.B.,</text>
<text x="493.3" y="98.6">N.T.N. = nivel de terreno natural (±0.00).</text>
<text x="491" y="107.5">4. Tubería de agua: cobre tipo M o PP-R.</text>
<text x="493.3" y="104.5">201-204 en N1, 301-304 en N2, 401-404 en N3.</text>
<text x="491" y="110.5">5. Proyecto tipo de referencia; adecuar al</text>
<text x="493.3" y="113.5">reglamento local y al terreno real.</text>
</g>
<g font-size="2">
<text x="393" y="33">Agua fría (AF) por plafón</text>
<text x="393" y="37.2">AF enterrada (bajo piso)</text>
<text x="393" y="41.4">Agua caliente (AC)</text>
<text x="393" y="45.6">Toma municipal / llenado de cisterna</text>
<text x="393" y="49.8">Salida a mueble</text>
<text x="393" y="54">Montante (subida de agua fría)</text>
<text x="393" y="58.2">Llave de paso + medidor por depto.</text>
</g>
<g font-size="2" fill="#737373">
<text x="126.9" y="337">CISTERNA</text>
<text x="491" y="373">ESCALA</text>
<text x="537" y="373">ACOTACIONES</text>
<text x="118.9" y="386">ALINEAMIENTO — CALLE</text>
<text x="491" y="388">FECHA</text>
<text x="537" y="388">REVISÓ / D.R.O.</text>
</g>
<g font-size="1.9">
<text x="455.3" y="107.8" transform="rotate(-90 455.3 107.8)">4.20</text>
<text x="242.3" y="121.8" transform="rotate(-90 242.3 121.8)">2.00</text>
<text x="455.3" y="134.8" transform="rotate(-90 455.3 134.8)">1.20</text>
<text x="242.3" y="152.8" transform="rotate(-90 242.3 152.8)">4.20</text>
<text x="455.3" y="151.3" transform="rotate(-90 455.3 151.3)">2.10</text>
<text x="242.3" y="179.8" transform="rotate(-90 242.3 179.8)">1.20</text>
<text x="455.3" y="181.8" transform="rotate(-90 455.3 181.8)">4.00</text>
<text x="460.3" y="182.4" transform="rotate(-90 460.3 182.4)">19.00</text>
<text x="242.3" y="196.3" transform="rotate(-90 242.3 196.3)">2.10</text>
<text x="455.3" y="212.3" transform="rotate(-90 455.3 212.3)">2.10</text>
<text x="242.3" y="226.8" transform="rotate(-90 242.3 226.8)">4.00</text>
<text x="455.3" y="228.8" transform="rotate(-90 455.3 228.8)">1.20</text>
<text x="247.3" y="239.9" transform="rotate(-90 247.3 239.9)">25.50</text>
<text x="242.3" y="257.3" transform="rotate(-90 242.3 257.3)">2.10</text>
<text x="455.3" y="255.8" transform="rotate(-90 455.3 255.8)">4.20</text>
<text x="242.3" y="273.8" transform="rotate(-90 242.3 273.8)">1.20</text>
<text x="310.2" y="281.4">4.40</text>
<text x="350.2" y="281.4">3.60</text>
<text x="386.2" y="281.4">3.60</text>
<text x="426.2" y="281.4">4.40</text>
<text x="367.6" y="286.4">16.00</text>
<text x="242.3" y="300.8" transform="rotate(-90 242.3 300.8)">4.20</text>
<text x="280" y="322">Por departamento (los 16 son iguales)</text>
<text x="376" y="322">Por piso (4 departamentos por piso)</text>
<text x="242.3" y="344.3" transform="rotate(-90 242.3 344.3)">4.50</text>
<text x="280" y="354">Notas</text>
<text x="280" y="356.8">1. Montante 1 alimenta los deptos. A y B (x01, x02); montante 2 los deptos. C y D (x03, x04).</text>
<text x="280" y="359.5">2. Cada departamento tiene en el ducto su llave de paso y medidor; la red interior corre por</text>
<text x="280" y="365">3. Alturas de salidas sobre N.P.T.: W.C. 0.25 · lavabo y fregadero 0.55 · lavadora 1.00 ·</text>
<text x="282.1" y="362.3">plafón y baja a cada mueble ahogada en muro.</text>
<text x="37.7" y="371.4">2.50</text>
<text x="72.2" y="371.4">4.40</text>
<text x="112.2" y="371.4">3.60</text>
<text x="148.2" y="371.4">3.60</text>
<text x="188.2" y="371.4">4.40</text>
<text x="222.7" y="371.4">2.50</text>
<text x="280" y="370.5">4. Agua caliente con calentador eléctrico de paso en el área de lavado (ver IH-03).</text>
<text x="282.1" y="367.8">mezcladora de regadera 1.10 · calentador 1.50.</text>
<text x="129.6" y="376.4">21.00</text>
<text x="280" y="373.3">5. Diámetros en mm: 13 = 1/2&quot; 19 = 3/4&quot; 25 = 1&quot; 32 = 1 1/4&quot; 38 = 1 1/2&quot; 50 = 2&quot;</text>
</g>
<g font-size="1.8" fill="#737373">
<text x="364.4" y="167.5">Pasillo común</text>
<text x="312.2" y="182">Vestíbulo</text>
<text x="420.2" y="182">Vestíbulo</text>
<text x="126.4" y="212.5">Pasillo común</text>
<text x="74.2" y="227">Vestíbulo</text>
<text x="182.2" y="227">Vestíbulo</text>
<text x="38.7" y="299.1" transform="rotate(-90 38.7 299.1)">ACCESO PEATONAL</text>
</g>
<g font-size="1.8">
<text x="280.8" y="326">Elemento</text>
<text x="280.8" y="329.3">Inodoro (W.C. de tanque)</text>
<text x="316.8" y="326">Ubicación</text>
<text x="316.8" y="329.3">Baño</text>
<text x="333.3" y="326">Cant.</text>
<text x="335" y="329.3">1</text>
<text x="343.7" y="326">Agua fría</text>
<text x="346.7" y="329.3">Sí</text>
<text x="358.6" y="326">Agua cal.</text>
<text x="361.6" y="329.3">—</text>
<text x="376.8" y="326">Piso</text>
<text x="376.8" y="329.3">Planta Baja</text>
<text x="394.3" y="329.3">101-104</text>
<text x="394.3" y="326">Deptos.</text>
<text x="406.1" y="326">W.C.</text>
<text x="407.5" y="329.3">4</text>
<text x="414.2" y="326">Lav.</text>
<text x="415.5" y="329.3">4</text>
<text x="422.1" y="326">Reg.</text>
<text x="423.5" y="329.3">4</text>
<text x="430.4" y="326">Freg.</text>
<text x="432" y="329.3">4</text>
<text x="439.2" y="326">Lavad.</text>
<text x="441.5" y="329.3">4</text>
<text x="449.4" y="326">Cal.</text>
<text x="450.5" y="329.3">4</text>
<text x="457.9" y="326">Total</text>
<text x="459" y="329.3">24</text>
<text x="280.8" y="332.6">Lavabo</text>
<text x="280.8" y="335.9">Regadera</text>
<text x="316.8" y="332.6">Baño</text>
<text x="316.8" y="335.9">Baño</text>
<text x="335" y="332.6">1</text>
<text x="335" y="335.9">1</text>
<text x="346.7" y="332.6">Sí</text>
<text x="346.7" y="335.9">Sí</text>
<text x="361.7" y="332.6">Sí</text>
<text x="361.7" y="335.9">Sí</text>
<text x="376.8" y="332.6">Nivel 1</text>
<text x="376.8" y="335.9">Nivel 2</text>
<text x="394.3" y="332.6">201-204</text>
<text x="394.3" y="335.9">301-304</text>
<text x="407.5" y="332.6">4</text>
<text x="407.5" y="335.9">4</text>
<text x="415.5" y="332.6">4</text>
<text x="415.5" y="335.9">4</text>
<text x="423.5" y="332.6">4</text>
<text x="423.5" y="335.9">4</text>
<text x="432" y="332.6">4</text>
<text x="432" y="335.9">4</text>
<text x="441.5" y="332.6">4</text>
<text x="441.5" y="335.9">4</text>
<text x="450.5" y="332.6">4</text>
<text x="450.5" y="335.9">4</text>
<text x="459" y="332.6">24</text>
<text x="459" y="335.9">24</text>
<text x="280.8" y="339.2">Fregadero</text>
<text x="316.8" y="339.2">Cocina</text>
<text x="335" y="339.2">1</text>
<text x="346.7" y="339.2">Sí</text>
<text x="361.7" y="339.2">Sí</text>
<text x="376.8" y="339.2">Nivel 3</text>
<text x="394.3" y="339.2">401-404</text>
<text x="407.5" y="339.2">4</text>
<text x="415.5" y="339.2">4</text>
<text x="423.5" y="339.2">4</text>
<text x="432" y="339.2">4</text>
<text x="441.5" y="339.2">4</text>
<text x="450.5" y="339.2">4</text>
<text x="459" y="339.2">24</text>
<text x="280.8" y="342.5">Lavadora</text>
<text x="280.8" y="345.8">Calentador eléctrico de paso</text>
<text x="316.8" y="342.5">Lavado</text>
<text x="316.8" y="345.8">Lavado</text>
<text x="335" y="342.5">1</text>
<text x="335" y="345.8">1</text>
<text x="344.4" y="345.8">Entrada</text>
<text x="346.7" y="342.5">Sí</text>
<text x="360.1" y="345.8">Salida</text>
<text x="361.6" y="342.5">—</text>
<text x="376.8" y="342.5">Total edificio</text>
<text x="396.5" y="342.5">16</text>
<text x="407" y="342.5">16</text>
<text x="415" y="342.5">16</text>
<text x="423" y="342.5">16</text>
<text x="431.5" y="342.5">16</text>
<text x="441" y="342.5">16</text>
<text x="450" y="342.5">16</text>
<text x="459" y="342.5">96</text>
<text x="280.8" y="349.1">Total por departamento</text>
<text x="335" y="349.1">6</text>
<text x="343.8" y="349.1">6 salidas</text>
<text x="358.8" y="349.1">3 salidas</text>
</g>
<text font-size="1.7" fill="#737373" x="124.2" y="119">PATIO POSTERIOR</text>
<g font-size="1.6" fill="#737373">
<text x="366.9" y="179.5">Escalera</text>
<text x="128.9" y="224.5">Escalera</text>
<text x="225.1" y="237.6" transform="rotate(-90 225.1 237.6)">ANDADOR / JARDÍN</text>
<text x="127.2" y="339.4">4.00 x 3.00 m</text>
<text x="376" y="350.5">No hay tina: el baño lleva regadera. Áreas comunes sin salidas de agua.</text>
<text x="376" y="353.2">Además: 1 cisterna, 2 bombas, tanque hidroneumático y toma municipal.</text>
<text x="165.8" y="355">CTO. MÁQ.</text>
</g>
<text font-size="1.6" fill="#008033" x="174.4" y="368.2">Toma municipal Ø25 + medidor</text>
<g font-size="1.5" fill="#737373">
<text x="310.9" y="92">Sala - comedor</text>
<text x="418.9" y="92">Sala - comedor</text>
<text x="342.5" y="117">Recámara</text>
<text x="390.5" y="117">Recámara</text>
<text x="72.9" y="137">Sala - comedor</text>
<text x="180.9" y="137">Sala - comedor</text>
<text x="302.7" y="138">Cocina</text>
<text x="432.7" y="138">Cocina</text>
<text x="338.5" y="142.5">Lavado</text>
<text x="357.2" y="142">Baño</text>
<text x="379.2" y="142">Baño</text>
<text x="396.5" y="142.5">Lavado</text>
<text x="323.9" y="147">Vestíbulo</text>
<text x="409.9" y="147">Vestíbulo</text>
<text x="104.5" y="162">Recámara</text>
<text x="152.5" y="162">Recámara</text>
<text x="64.7" y="183">Cocina</text>
<text x="194.7" y="183">Cocina</text>
<text x="85.9" y="192">Vestíbulo</text>
<text x="100.5" y="187.5">Lavado</text>
<text x="119.2" y="187">Baño</text>
<text x="141.2" y="187">Baño</text>
<text x="158.5" y="187.5">Lavado</text>
<text x="171.9" y="192">Vestíbulo</text>
<text x="306.7" y="192">N.P.T. +3.00 / +6.00 / +9.00</text>
<text x="323.9" y="213">Vestíbulo</text>
<text x="409.9" y="213">Vestíbulo</text>
<text x="302.7" y="222">Cocina</text>
<text x="338.5" y="217.5">Lavado</text>
<text x="357.2" y="218">Baño</text>
<text x="379.2" y="218">Baño</text>
<text x="396.5" y="217.5">Lavado</text>
<text x="432.7" y="222">Cocina</text>
<text x="73.8" y="237">N.P.T. ±0.00</text>
<text x="342.5" y="243">Recámara</text>
<text x="390.5" y="243">Recámara</text>
<text x="85.9" y="258">Vestíbulo</text>
<text x="171.9" y="258">Vestíbulo</text>
<text x="100.5" y="262.5">Lavado</text>
<text x="119.2" y="263">Baño</text>
<text x="141.2" y="263">Baño</text>
<text x="158.5" y="262.5">Lavado</text>
<text x="64.7" y="267">Cocina</text>
<text x="194.7" y="267">Cocina</text>
<text x="310.9" y="268">Sala - comedor</text>
<text x="418.9" y="268">Sala - comedor</text>
<text x="104.5" y="288">Recámara</text>
<text x="152.5" y="288">Recámara</text>
<text x="72.9" y="313">Sala - comedor</text>
<text x="180.9" y="313">Sala - comedor</text>
</g>
<g font-size="1.5" fill="#0054cc">
<text x="365.1" y="155">MONTANTE 2</text>
<text x="365.1" y="206">MONTANTE 1</text>
<text x="131.2" y="302.2" transform="rotate(-90 131.2 302.2)">Línea enterrada Ø50</text>
</g>
<g font-size="1.4" fill="#0054cc">
<text x="319.2" y="159.2">Ø13</text>
<text x="354.5" y="159.2">Ø19</text>
<text x="361.2" y="159.2">Ø19</text>
<text x="376.2" y="159.2">Ø19</text>
<text x="383" y="159.2">Ø19</text>
<text x="418.2" y="159.2">Ø13</text>
<text x="319.2" y="202.3">Ø13</text>
<text x="354.5" y="202.3">Ø19</text>
<text x="361.2" y="202.3">Ø19</text>
<text x="376.2" y="202.3">Ø19</text>
<text x="383" y="202.3">Ø19</text>
<text x="418.2" y="202.3">Ø13</text>
<text x="81.2" y="204.2">Ø13</text>
<text x="116.5" y="204.2">Ø19</text>
<text x="123.2" y="204.2">Ø19</text>
<text x="138.2" y="204.2">Ø19</text>
<text x="145" y="204.2">Ø19</text>
<text x="180.2" y="204.2">Ø13</text>
<text x="81.2" y="247.3">Ø13</text>
<text x="116.5" y="247.3">Ø19</text>
<text x="123.2" y="247.3">Ø19</text>
<text x="138.2" y="247.3">Ø19</text>
<text x="145" y="247.3">Ø19</text>
<text x="180.2" y="247.3">Ø13</text>
<text x="176.6" y="334.6">T</text>
<text x="164.9" y="340.6">B-2</text>
<text x="164.9" y="350.6">B-1</text>
</g>
<g font-size="1.4" fill="#737373">
<text x="347.6" y="195.1">SUBE</text>
<text x="109.6" y="240.1">SUBE</text>
</g>
<g font-size="1.2" fill="#737373">
<text x="368.4" y="151.5">Ducto</text>
<text x="130.4" y="196.5">Ducto</text>
<text x="368.4" y="209">Ducto</text>
<text x="130.4" y="254">Ducto</text>
</g>
<g font-size="1.1" fill="#737373">
<text x="335.5" y="148.5">Cal.</text>
<text x="402.5" y="148.5">Cal.</text>
<text x="97.5" y="193.5">Cal.</text>
<text x="164.5" y="193.5">Cal.</text>
<text x="335.5" y="212.5">Cal.</text>
<text x="402.5" y="212.5">Cal.</text>
<text x="97.5" y="257.5">Cal.</text>
<text x="164.5" y="257.5">Cal.</text>
</g>
</svg>
